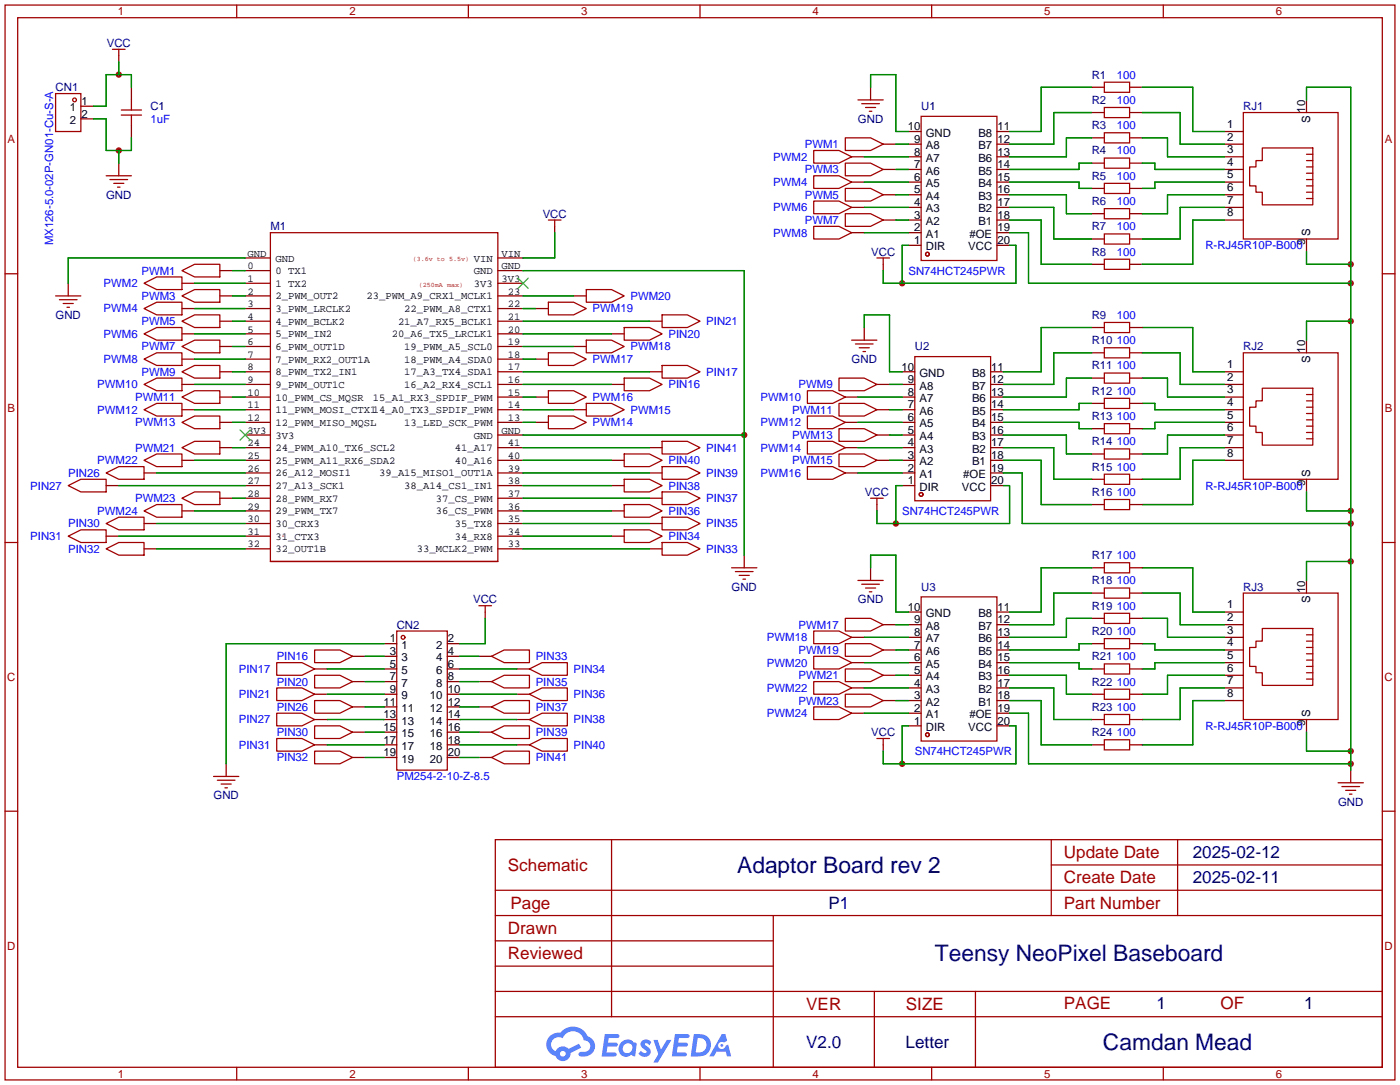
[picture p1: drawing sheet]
<svg xmlns="http://www.w3.org/2000/svg" width="281mm" height="218mm" viewBox="0 0 281 218" stroke-linecap="round" stroke-linejoin="round" font-family="sans-serif">
<g fill="none" stroke="#a10000" stroke-width=".25">
<path d="M1 1h279.4v215.9h-279.4zM3.6 3.6h274.3v210.8h-274.3zM47.6 1v2.6M94.1 1v2.6M140.7 1v2.6M187.3 1v2.6M233.8 1v2.6M1 55h2.6M277.9 55h2.5M1 109h2.6M277.9 109h2.5M1 162.9h2.6"/>
<path d="M99.6 168.7h178.3v45.7h-178.3zM99.6 178.8h178.3M122.9 168.7v35.5M211.3 168.7v15.2M211.3 173.7h66.6M236.7 168.7v15.2M277.9 162.9h2.5M99.6 189h55.8M99.6 183.9h178.3M99.6 199.1h178.3M99.6 194.1h55.8M155.4 183.9v30.5"/>
<path d="M175.8 199.1v15.3M196.1 199.1v15.3M47.6 214.4v2.5M94.1 214.4v2.5M99.6 204.2h178.3M140.7 214.4v2.5M187.3 214.4v2.5M233.8 214.4v2.5"/>
</g>
<g fill="#5487ff">
<path d="M129.1 209.1a1.3 1.3 0 0 1 1.8 .2l-.4 .7a.54 .54 0 0 0-.9-.3l.1 .2a1.34 1.34 0 0 1 1 1.8 1.47 1.47 0 0 1-2.4 0l.6-.6a.64 .64 0 0 0 .5 .4 .64 .64 0 0 0 .6-.2l-.2-.3a1.35 1.35 0 0 1-.9-1.8z"/>
<path d="M131.4 208.9h.8l.7 1.9 1.1-1.9h1l-2.8 4.5h-.8l.9-1.7z"/>
<path d="M121.6 207.7h1.6a1.31 1.31 0 0 1 1.3 .2 .4 .4 0 0 1-.4 .6h-1.7l-.2 .9h1.7a.4 .4 0 0 1 .3 .5 .4 .4 0 0 1-.4 .3h-1.7l-.2 1.2h.8a1.23 1.23 0 0 1 1.2 .2 .39 .39 0 0 1-.3 .6h-2.7z"/>
<path d="M135.7 207.7h1.6a1.32 1.32 0 0 1 1.3 .2 .39 .39 0 0 1-.4 .6h-1.7l-.2 .9h1.7a.4 .4 0 0 1 .3 .5 .4 .4 0 0 1-.4 .3h-1.7l-.2 1.2h.9a1.23 1.23 0 0 1 1.1 .2 .39 .39 0 0 1-.3 .6h-2.6z"/>
<path d="M145.1 207.7h.7l.4 1.4-.7 .3a.75 .75 0 0 0-1.1 .3 .75 .75 0 0 0 .5 1 .75 .75 0 0 0 .9-.6l.6-.3 .6 2.4h-.9l-.2-1h-1.9l-.5 1h-.9z"/>
<path d="M139.5 207.7l-.7 4.5h1.5a2.27 2.27 0 0 0 2.6-2.3 2.27 2.27 0 0 0-2.7-2.2zM140.3 208.5a1.5 1.5 0 0 1 1.7 1.5 1.5 1.5 0 0 1-1.9 1.4h-.3z"/>
<path d="M124.9 209.3a1.6 1.6 0 0 0-.3 2.3 1.6 1.6 0 0 0 2.3 .2l.8 .4 .3-2.5-.2-.3h-.4a1.58 1.58 0 0 0-2.5-.1zM125.5 209.9a.99 .99 0 0 1 1.6 .3 .99 .99 0 0 1-.9 1.3 .94 .94 0 0 1-1-.5 .94 .94 0 0 1 .3-1.1z"/>
<path d="M110.5 208.1a2.37 2.37 0 0 0 1.2 4 1.54 1.54 0 0 0 1.7 1 1.54 1.54 0 0 0 1.3-1.6l2.1-1.1-.4-.8-2.1 1.1a1.57 1.57 0 0 0-2.6 .5 1.5 1.5 0 0 1-.7-2.1 1.5 1.5 0 0 1 2.1-.6 2.23 2.23 0 0 1 2.3-1.4 2.23 2.23 0 0 1 2 1.9 1.16 1.16 0 0 1 1.3 1 1.16 1.16 0 0 1-1.1 1.3h-.7a.47 .47 0 0 0-.6 .4 .47 .47 0 0 0 .4 .5 2.17 2.17 0 0 0 2.6-1 2.17 2.17 0 0 0-.4-2.6l-.8-.5a3.2 3.2 0 0 0-5.4-.7l-1.2 .1zM112.6 211.7a.58 .58 0 0 1 1.1 0 .58 .58 0 0 1-1.1 0z"/>
<circle cx="145.1" cy="210" r=".28"/>
</g>
<g fill="none" stroke="#a10000" stroke-width=".25">
<path d="M11.2 18.8h5.1v7.6h-5.1zM185.2 23.4h15.2v28.9h-15.2zM249.9 22.6h19.1v25.4h-19.1zM253.7 29.7h10.2v11.4h-10.2v-2.5h-1.2v-1.3h-1.3v-3.8h1.3v-1.2h1.2zM262.6 31h1.3M262.6 32.3h1.3M262.6 33.5h1.3M262.6 34.8h1.3M262.6 36.1h1.3M262.6 37.3h1.3M262.6 38.6h1.3M262.6 39.9h1.3"/>
<path d="M54.4 46.7h45.7v66.1h-45.7zM183.9 71.6h15.2v29h-15.2zM249.9 70.9h19.1v25.4h-19.1zM253.7 78h10.2v11.4h-10.2v-2.5h-1.2v-1.3h-1.3v-3.8h1.3v-1.3h1.2zM262.6 79.2h1.3M262.6 80.5h1.3M262.6 81.8h1.3M262.6 83.1h1.3M262.6 84.3h1.3M262.6 85.6h1.3M262.6 86.9h1.3M262.6 88.1h1.3"/>
<path d="M54.4 112.8h45.7M56.9 107.7h.1"/>
<circle cx="15" cy="20.1" r=".38"/>
<circle cx="186.4" cy="51.1" r=".38"/>
<circle cx="185.2" cy="99.3" r=".38"/>
</g>
<g fill="none" stroke="#870000" stroke-width=".25">
<path d="M16.3 21.3h2.5M16.3 23.9h2.5M182.6 26.4h2.6M182.6 29h2.6M182.6 31.5h2.6M182.6 34h2.6M182.6 36.6h2.6M182.6 39.1h2.6M200.4 26.4h2.5M200.4 29h2.5M200.4 31.5h2.5M200.4 34h2.5"/>
<path d="M200.4 36.6h2.5M200.4 39.1h2.5M246.1 26.4h3.8M246.1 29h3.8M246.1 31.5h3.8M246.1 34h3.8M246.1 36.6h3.8M246.1 39.1h3.8M262.6 20.1v2.5M49.3 59.4h5.1M49.3 56.9h5.1M49.3 54.4h5.1"/>
<path d="M49.3 51.8h5.1M100.1 59.4h5.1M100.1 56.9h5.1M100.1 54.4h5.1M100.1 51.8h5.1M182.6 41.7h2.6M182.6 44.2h2.6M182.6 49.3h2.6M182.6 46.7h2.6M200.4 41.7h2.5M200.4 44.2h2.5M200.4 49.3h2.5"/>
<path d="M200.4 46.7h2.5M246.1 41.7h3.8M246.1 44.2h3.8M262.6 48v2.5M49.3 72.1h5.1M49.3 69.6h5.1M49.3 67.1h5.1M49.3 64.5h5.1M49.3 62h5.1M49.3 74.7h5.1M49.3 77.2h5.1M49.3 79.8h5.1"/>
<path d="M100.1 72.1h5.1M100.1 69.6h5.1M100.1 67.1h5.1M100.1 64.5h5.1M100.1 62h5.1M100.1 74.7h5.1M100.1 77.2h5.1M100.1 79.8h5.1M181.4 74.7h2.5M181.4 77.2h2.5M181.4 79.8h2.5M199.1 74.7h2.6"/>
<path d="M199.1 77.2h2.6M199.1 79.8h2.6M246.1 74.7h3.8M246.1 77.2h3.8M246.1 79.8h3.8M262.6 68.3v2.6M49.3 87.4h5.1M49.3 82.3h5.1M49.3 84.8h5.1M49.3 89.9h5.1M49.3 92.5h5.1M49.3 95h5.1"/>
<path d="M49.3 97.5h5.1M100.1 87.4h5.1M100.1 82.3h5.1M100.1 84.8h5.1M100.1 89.9h5.1M100.1 92.5h5.1M100.1 95h5.1M100.1 97.5h5.1M181.4 87.4h2.5M181.4 82.3h2.5M181.4 84.8h2.5M181.4 89.9h2.5"/>
<path d="M181.4 92.5h2.5M181.4 95h2.5M181.4 97.5h2.5M199.1 87.4h2.6M199.1 82.3h2.6M199.1 84.8h2.6M199.1 89.9h2.6M199.1 92.5h2.6M199.1 95h2.6M199.1 97.5h2.6M246.1 87.4h3.8M246.1 82.3h3.8"/>
<path d="M246.1 84.8h3.8M246.1 89.9h3.8M246.1 92.5h3.8M262.6 96.3v2.5M49.3 100.1h5.1M49.3 102.6h5.1M49.3 105.2h5.1M49.3 107.7h5.1M49.3 110.2h5.1M100.1 100.1h5.1M100.1 102.6h5.1M100.1 105.2h5.1"/>
<path d="M100.1 107.7h5.1M100.1 110.2h5.1"/>
</g>
<path d="M104.1 55.9l2.1 2M106.2 55.9l-2.1 2M48.3 86.4l2 2M50.3 86.4l-2 2" fill="none" stroke="#3c3" stroke-width=".25"/>
<path d="M229.6 75.9h5.1v3.9h11.4M229.6 70.9h7.6v6.3h8.9M229.6 65.8h10.2v8.9h6.3M229.6 81h2.6v1.3h13.9M246.1 84.8h-13.9v1.3h-2.6M246.1 87.4h-11.4v3.8h-5.1" fill="none" stroke="#008700" stroke-width=".25"/>
<g fill="#c00">
<circle cx="149.6" cy="87.4" r=".63"/>
<circle cx="23.9" cy="15" r=".63"/>
<circle cx="23.9" cy="30.2" r=".63"/>
<circle cx="271.5" cy="53.1" r=".63"/>
<circle cx="271.5" cy="56.9" r=".63"/>
<circle cx="271.5" cy="64.5" r=".63"/>
<circle cx="271.5" cy="102.6" r=".63"/>
<circle cx="271.5" cy="105.2" r=".63"/>
<circle cx="271.5" cy="112.8" r=".63"/>
<circle cx="271.5" cy="150.9" r=".63"/>
<circle cx="271.5" cy="153.4" r=".63"/>
<circle cx="181.4" cy="56.9" r=".63"/>
<circle cx="180.1" cy="105.2" r=".63"/>
<circle cx="181.4" cy="153.4" r=".63"/>
</g>
<g fill="none" stroke="#008700" stroke-width=".25">
<path d="M23.9 12.4v2.6M26.4 17.5v-2.5h-5.1v6.3h-2.5M175 17.5v-2.5h5.1v11.4h2.5M219.5 17.5h-10.2v8.9h-6.4M229.6 17.5h10.2v8.9h6.3M18.8 23.9h2.5v6.3h5.1v-2.5M23.9 30.2v2.6M173.7 36.6h8.9M173.7 31.5h8.9M180.1 39.1h2.5M180.1 29h2.5M180.1 34h2.5"/>
<path d="M202.9 39.1h11.5v3.8h5.1M202.9 36.6h14v1.2h2.6M219.5 22.6h-7.7v6.4h-8.9M219.5 27.7h-5.1v3.8h-11.5M219.5 32.8h-2.6v1.2h-14M229.6 22.6h7.6v6.4h8.9M229.6 32.8h2.6v1.2h13.9M229.6 27.7h5.1v3.8h11.4M246.1 36.6h-13.9v1.2h-2.6M246.1 39.1h-11.4v3.8h-5.1M262.6 20.1v-2.6h8.9v137.2M39.1 56.9h10.2"/>
<path d="M46.7 54.4h2.6M46.7 59.4h2.6M49.3 51.8h-35.6v5.1M105.2 54.4h44.4v57.1M105.2 59.4h10.1M111.5 46.7v5.1h-6.3M173.7 46.7h8.9M173.7 41.7h8.9M180.1 44.2h2.5M182.6 49.3h-1.2v7.6M202.9 49.3h1.3v7.6h-26.7v-2.5M202.9 46.7h3.9v10.2h64.7"/>
<path d="M202.9 44.2h6.4v8.9h10.2M202.9 41.7h8.9v6.3h7.7M246.1 44.2h-6.3v8.9h-10.2M246.1 41.7h-8.9v6.3h-7.6M262.6 50.5v2.6h8.9M39.1 62h10.2M39.1 67.1h10.2M39.1 72.1h10.2M39.1 77.2h10.2M46.7 74.7h2.6M46.7 64.5h2.6M46.7 69.6h2.6"/>
<path d="M46.7 79.8h2.6M105.2 74.7h25.4M105.2 62h2.5M105.2 64.5h25.4M105.2 67.1h17.7M105.2 69.6h10.1M105.2 72.1h2.5M105.2 77.2h17.7M105.2 79.8h2.5M172.5 79.8h8.9M173.7 65.8v-2.6h5.1v11.5h2.6M178.8 77.2h2.6"/>
<path d="M219.5 65.8h-10.2v8.9h-7.6M219.5 70.9h-7.7v6.3h-10.1M219.5 75.9h-5.1v3.9h-12.7M229.6 65.8h10.2v8.9h6.3M271.5 64.5h-8.9v3.8M23.9 97.5h25.4M31.5 95h17.8M39.1 92.5h10.2M39.1 82.3h10.2M46.7 89.9h2.6M46.7 84.8h2.6M105.2 92.5h17.7"/>
<path d="M105.2 89.9h25.4M105.2 82.3h10.1M105.2 84.8h2.5M105.2 87.4h44.4M105.2 95h25.4M105.2 97.5h17.7M172.5 89.9h8.9M172.5 84.8h8.9M172.5 95h8.9M178.8 92.5h2.6M178.8 82.3h2.6M178.8 87.4h2.6"/>
<path d="M181.4 97.5h-1.3v7.7M201.7 92.5h7.6v8.8h10.2M201.7 89.9h10.1v6.4h7.7M201.7 84.8h15.2v1.3h2.6M201.7 87.4h12.7v3.8h5.1M201.7 95h3.8v10.2h66M201.7 97.5h1.2v7.7h-26.6v-2.6M219.5 81h-2.6v1.3h-15.2M246.1 92.5h-6.3v8.8h-10.2M246.1 89.9h-8.9v6.4h-7.6M262.6 98.8v3.8h8.9M23.9 107.7h25.4"/>
<path d="M31.5 105.2h17.8M31.5 110.2h17.8M39.1 102.6h10.2M46.7 100.1h2.6M105.2 100.1h25.4M105.2 102.6h17.7M105.2 105.2h25.4M105.2 107.7h17.7M105.2 110.2h25.4M175 114v-2.5h5.1v11.4h2.5M219.5 119.1h-7.7v6.4h-8.9M219.5 114h-10.2v8.9h-6.4"/>
<path d="M229.6 114h10.2v8.9h6.3M229.6 119.1h7.6v6.4h8.9M271.5 112.8h-8.9v3.8M65.8 134.4h11.4M65.8 139.4h11.4M73.4 131.8h3.8M73.4 136.9h3.8M77.2 129.3h-31.7v24.1M92.5 134.4h11.4M92.5 139.4h11.4M92.5 131.8h3.8M92.5 136.9h3.8"/>
<path d="M97.5 124.2v5.1h-5M173.7 133.1h8.9M173.7 128h8.9M173.7 138.2h8.9M180.1 130.6h2.5M180.1 135.6h2.5M180.1 125.5h2.5M202.9 133.1h14v1.3h2.6M202.9 135.6h11.5v3.8h5.1M202.9 138.2h8.9v6.3h7.7M219.5 129.3h-2.6v1.3h-14M219.5 124.2h-5.1v3.8h-11.5"/>
<path d="M229.6 129.3h2.6v1.3h13.9M229.6 124.2h5.1v3.8h11.4M246.1 138.2h-8.9v6.3h-7.6M246.1 133.1h-13.9v1.3h-2.6M246.1 135.6h-11.4v3.8h-5.1M65.8 149.6h11.4M65.8 144.5h11.4M73.4 142h3.8M73.4 147.1h3.8M73.4 152.1h3.8M92.5 149.6h11.4M92.5 144.5h11.4"/>
<path d="M92.5 142h3.8M92.5 147.1h3.8M92.5 152.1h3.8M173.7 143.3h8.9M180.1 140.7h2.5M182.6 145.8h-1.2v7.6M202.9 140.7h6.4v8.9h10.2M202.9 143.3h3.9v10.1h64.7M202.9 145.8h1.3v7.6h-26.7v-2.5M246.1 140.7h-6.3v8.9h-10.2M262.6 147.1v3.8h8.9"/>
</g>
<g fill="none" stroke="#a10000" stroke-width=".25">
<path d="M22.6 9.9h2.5M23.9 9.9v1.3M222 16.5h5.1v2h-5.1zM21.3 35.3h5.1M22.1 36.1h3.6M22.9 36.8h2M23.6 37.6h.5M24.4 22.1h4M24.4 23.1h4M26.4 20.1v2M26.4 23.1v2M163.6 30.2h5.1l2.5 1.3-2.5 1.3h-5.1z"/>
<path d="M163.6 35.3h5.1l2.5 1.3-2.5 1.2h-5.1zM169.9 27.7h5.1l2.5 1.3-2.5 1.2h-5.1zM169.9 32.8h5.1l2.5 1.2-2.5 1.3h-5.1zM169.9 37.8h5.1l2.5 1.3-2.5 1.3h-5.1zM172.5 20.1h5M173.2 20.8h3.6M174 21.6h2M174.8 22.4h.5M222 21.6h5.1v2h-5.1zM222 26.7h5.1v2h-5.1zM222 31.8h5.1v2h-5.1zM222 36.8h5.1v2.1h-5.1z"/>
<path d="M11.2 59.4h5.1M29 56.9l2.5-1.3h5.1v2.6h-5.1zM36.6 54.4l2.5-1.3h5.1v2.5h-5.1zM36.6 59.4l2.5-1.2h5.1v2.5h-5.1zM110.2 44.2h2.6M111.5 44.2v1.3M117.9 58.2h5l2.6 1.2-2.6 1.3h-5zM163.6 40.4h5.1l2.5 1.3-2.5 1.2h-5.1zM163.6 45.5h5.1l2.5 1.2-2.5 1.3h-5.1zM169.9 42.9h5.1l2.5 1.3-2.5 1.3h-5.1zM176.3 51.8h2.5M177.5 51.8v1.3"/>
<path d="M222 41.9h5.1v2h-5.1zM222 47h5.1v2h-5.1zM222 52.1h5.1v2h-5.1zM11.9 60.2h3.6M12.7 61h2M13.5 61.7h.5M29 62l2.5-1.3h5.1v2.5h-5.1zM29 67.1l2.5-1.3h5.1v2.5h-5.1zM29 72.1l2.5-1.2h5.1v2.5h-5.1zM29 77.2l2.5-1.3h5.1v2.6h-5.1zM36.6 64.5l2.5-1.3h5.1v2.6h-5.1zM36.6 69.6l2.5-1.3h5.1v2.6h-5.1z"/>
<path d="M36.6 74.7l2.5-1.3h5.1v2.5h-5.1zM36.6 79.8l2.5-1.3h5.1v2.5h-5.1zM110.2 78.5h5.1l2.6 1.3-2.6 1.2h-5.1zM110.2 70.9h5.1l2.6 1.2-2.6 1.3h-5.1zM110.2 60.7h5.1l2.6 1.3-2.6 1.2h-5.1zM117.9 68.3h5l2.6 1.3-2.6 1.3h-5zM125.5 75.9h5.1l2.5 1.3-2.5 1.3h-5.1zM125.5 65.8h5.1l2.5 1.3-2.5 1.2h-5.1zM133.1 73.4h5.1l2.5 1.3-2.5 1.2h-5.1zM133.1 63.2h5.1l2.5 1.3-2.5 1.3h-5.1zM162.3 78.5h5.1l2.5 1.3-2.5 1.2h-5.1zM168.7 75.9h5l2.6 1.3-2.6 1.3h-5z"/>
<path d="M171.2 68.3h5.1M172 69.1h3.5M172.7 69.8h2.1M173.5 70.6h.5M222 64.8h5.1v2h-5.1zM222 69.8h5.1v2.1h-5.1zM222 74.9h5.1v2.1h-5.1zM13.7 97.5l2.6-1.2h5v2.5h-5zM21.3 95l2.6-1.3h5.1v2.6h-5.1zM29 82.3l2.5-1.3h5.1v2.6h-5.1zM29 92.5l2.5-1.3h5.1v2.5h-5.1zM36.6 84.8l2.5-1.2h5.1v2.5h-5.1z"/>
<path d="M36.6 89.9l2.5-1.3h5.1v2.6h-5.1zM110.2 83.6h5.1l2.6 1.2-2.6 1.3h-5.1zM117.9 81h5l2.6 1.3-2.6 1.3h-5zM125.5 91.2h5.1l2.5 1.3-2.5 1.2h-5.1zM125.5 96.3h5.1l2.5 1.2-2.5 1.3h-5.1zM133.1 88.6h5.1l2.5 1.3-2.5 1.3h-5.1zM133.1 93.7h5.1l2.5 1.3-2.5 1.3h-5.1zM133.1 98.8h5.1l2.5 1.3-2.5 1.2h-5.1zM162.3 83.6h5.1l2.5 1.2-2.5 1.3h-5.1zM162.3 88.6h5.1l2.5 1.3-2.5 1.3h-5.1zM162.3 93.7h5.1l2.5 1.3-2.5 1.3h-5.1zM168.7 81h5l2.6 1.3-2.6 1.3h-5z"/>
<path d="M168.7 86.1h5l2.6 1.3-2.6 1.2h-5zM168.7 91.2h5l2.6 1.3-2.6 1.2h-5zM222 80h5.1v2h-5.1zM222 85.1h5.1v2h-5.1zM222 90.2h5.1v2h-5.1zM222 95.2h5.1v2.1h-5.1zM13.7 107.7l2.6-1.3h5v2.6h-5zM21.3 105.2l2.6-1.3h5.1v2.5h-5.1zM21.3 110.2l2.6-1.2h5.1v2.5h-5.1zM29 102.6l2.5-1.3h5.1v2.6h-5.1zM36.6 100.1l2.5-1.3h5.1v2.5h-5.1zM125.5 101.3h5.1l2.5 1.3-2.5 1.3h-5.1z"/>
<path d="M125.5 106.4h5.1l2.5 1.3-2.5 1.3h-5.1zM133.1 103.9h5.1l2.5 1.3-2.5 1.2h-5.1zM133.1 109h5.1l2.5 1.2-2.5 1.3h-5.1zM147.1 114h5M147.8 114.8h3.6M148.6 115.6h2M149.4 116.3h.5M172.5 116.6h5M173.2 117.3h3.6M174 118.1h2M174.8 118.9h.5M175 100.1h2.5"/>
<path d="M176.3 100.1v1.2M185.2 119.9h15.2v28.9h-15.2zM222 100.3h5.1v2.1h-5.1zM222 113h5.1v2.1h-5.1zM222 118.1h5.1v2h-5.1zM249.9 119.1h19.1v25.4h-19.1zM55.6 133.1h5.1l2.5 1.3-2.5 1.2h-5.1zM55.6 138.2h5.1l2.5 1.2-2.5 1.3h-5.1zM63.2 130.6h5.1l2.6 1.2-2.6 1.3h-5.1zM63.2 135.6h5.1l2.6 1.3-2.6 1.3h-5.1zM79.8 126.7h10.1v28h-10.1zM96.3 121.7h2.5"/>
<path d="M97.5 121.7v1.2M98.8 136.9l2.5-1.3h5.1v2.6h-5.1zM98.8 131.8l2.5-1.2h5.1v2.5h-5.1zM106.4 139.4l2.6-1.2h5v2.5h-5zM106.4 134.4l2.6-1.3h5v2.5h-5zM163.6 126.7h5.1l2.5 1.3-2.5 1.3h-5.1zM163.6 131.8h5.1l2.5 1.3-2.5 1.3h-5.1zM163.6 136.9h5.1l2.5 1.3-2.5 1.2h-5.1zM169.9 124.2h5.1l2.5 1.3-2.5 1.2h-5.1zM169.9 129.3h5.1l2.5 1.3-2.5 1.2h-5.1zM169.9 134.4h5.1l2.5 1.2-2.5 1.3h-5.1zM169.9 139.4h5.1l2.5 1.3-2.5 1.3h-5.1z"/>
<path d="M222 123.2h5.1v2h-5.1zM222 128.3h5.1v2h-5.1zM222 133.4h5.1v2h-5.1zM222 138.4h5.1v2.1h-5.1zM253.7 126.2h10.2v11.5h-10.2v-2.6h-1.2v-1.2h-1.3v-3.9h1.3v-1.2h1.2zM262.6 127.5h1.3M262.6 128.8h1.3M262.6 130h1.3M262.6 131.3h1.3M262.6 132.6h1.3M262.6 133.9h1.3M262.6 135.1h1.3"/>
<path d="M262.6 136.4h1.3M42.9 156h5.1M43.7 156.7h3.5M44.4 157.5h2.1M45.2 158.2h.5M55.6 143.3h5.1l2.5 1.2-2.5 1.3h-5.1zM55.6 148.3h5.1l2.5 1.3-2.5 1.3h-5.1zM63.2 140.7h5.1l2.6 1.3-2.6 1.3h-5.1zM63.2 145.8h5.1l2.6 1.3-2.6 1.2h-5.1zM63.2 150.9h5.1l2.6 1.2-2.6 1.3h-5.1zM98.8 152.1l2.5-1.2h5.1v2.5h-5.1zM98.8 147.1l2.5-1.3h5.1v2.5h-5.1z"/>
<path d="M98.8 142l2.5-1.3h5.1v2.6h-5.1zM106.4 149.6l2.6-1.3h5v2.6h-5zM106.4 144.5l2.6-1.2h5v2.5h-5zM163.6 142h5.1l2.5 1.3-2.5 1.2h-5.1zM176.3 148.3h2.5M177.5 148.3v1.3M222 143.5h5.1v2h-5.1zM222 148.6h5.1v2h-5.1zM269 157.2h5.1M269.7 158h3.6M270.5 158.8h2M271.3 159.5h.5"/>
<circle cx="81" cy="128" r=".38"/>
<circle cx="186.4" cy="147.6" r=".38"/>
</g>
<g fill="none" stroke="#870000" stroke-width=".25">
<path d="M23.9 11.2v1.2M26.4 17.5v2.6M175 17.5v2.6M219.5 17.5h2.5M227.1 17.5h2.5M23.9 32.8v2.5M26.4 25.1v2.6M171.2 31.5h2.5M171.2 36.6h2.5M177.5 29h2.6M177.5 34h2.6M177.5 39.1h2.6"/>
<path d="M219.5 22.6h2.5M219.5 27.7h2.5M219.5 32.8h2.5M219.5 37.8h2.5M227.1 22.6h2.5M227.1 27.7h2.5M227.1 32.8h2.5M227.1 37.8h2.5M13.7 56.9v2.5M36.6 56.9h2.5M44.2 54.4h2.5M44.2 59.4h2.5"/>
<path d="M111.5 45.5v1.2M115.3 59.4h2.6M171.2 41.7h2.5M171.2 46.7h2.5M177.5 44.2h2.6M177.5 53.1v1.3M219.5 42.9h2.5M219.5 48h2.5M219.5 53.1h2.5M227.1 42.9h2.5M227.1 48h2.5M227.1 53.1h2.5"/>
<path d="M36.6 77.2h2.5M36.6 62h2.5M36.6 67.1h2.5M36.6 72.1h2.5M44.2 79.8h2.5M44.2 64.5h2.5M44.2 69.6h2.5M44.2 74.7h2.5M107.7 79.8h2.5M107.7 62h2.5M107.7 72.1h2.5M115.3 69.6h2.6"/>
<path d="M122.9 77.2h2.6M122.9 67.1h2.6M130.6 64.5h2.5M130.6 74.7h2.5M169.9 79.8h2.6M173.7 65.8v2.5M176.3 77.2h2.5M219.5 65.8h2.5M219.5 70.9h2.5M219.5 75.9h2.5M227.1 65.8h2.5M227.1 70.9h2.5"/>
<path d="M227.1 75.9h2.5M21.3 97.5h2.6M29 95h2.5M36.6 82.3h2.5M36.6 92.5h2.5M44.2 84.8h2.5M44.2 89.9h2.5M107.7 84.8h2.5M115.3 82.3h2.6M122.9 92.5h2.6M122.9 97.5h2.6M130.6 89.9h2.5"/>
<path d="M130.6 95h2.5M169.9 84.8h2.6M169.9 89.9h2.6M169.9 95h2.6M176.3 82.3h2.5M176.3 87.4h2.5M176.3 92.5h2.5M219.5 81h2.5M219.5 86.1h2.5M219.5 91.2h2.5M219.5 96.3h2.5M227.1 81h2.5"/>
<path d="M227.1 86.1h2.5M227.1 91.2h2.5M227.1 96.3h2.5M21.3 107.7h2.6M29 105.2h2.5M29 110.2h2.5M36.6 102.6h2.5M44.2 100.1h2.5M122.9 102.6h2.6M122.9 107.7h2.6M130.6 100.1h2.5M130.6 105.2h2.5"/>
<path d="M130.6 110.2h2.5M149.6 111.5v2.5M175 114v2.6M176.3 101.3v1.3M219.5 101.3h2.5M219.5 114h2.5M219.5 119.1h2.5M227.1 101.3h2.5M227.1 114h2.5M227.1 119.1h2.5M262.6 116.6v2.5M63.2 134.4h2.6"/>
<path d="M63.2 139.4h2.6M70.9 131.8h2.5M70.9 136.9h2.5M77.2 129.3h2.6M77.2 134.4h2.6M77.2 139.4h2.6M77.2 131.8h2.6M77.2 136.9h2.6M89.9 129.3h2.6M89.9 134.4h2.6M89.9 139.4h2.6M89.9 131.8h2.6"/>
<path d="M89.9 136.9h2.6M96.3 131.8h2.5M96.3 136.9h2.5M97.5 122.9v1.3M103.9 134.4h2.5M103.9 139.4h2.5M171.2 128h2.5M171.2 133.1h2.5M171.2 138.2h2.5M177.5 125.5h2.6M177.5 130.6h2.6M177.5 135.6h2.6"/>
<path d="M182.6 122.9h2.6M182.6 125.5h2.6M182.6 128h2.6M182.6 130.6h2.6M182.6 133.1h2.6M182.6 135.6h2.6M182.6 138.2h2.6M200.4 122.9h2.5M200.4 125.5h2.5M200.4 128h2.5M200.4 130.6h2.5M200.4 133.1h2.5"/>
<path d="M200.4 135.6h2.5M200.4 138.2h2.5M219.5 124.2h2.5M219.5 129.3h2.5M219.5 134.4h2.5M219.5 139.4h2.5M227.1 124.2h2.5M227.1 129.3h2.5M227.1 134.4h2.5M227.1 139.4h2.5M246.1 122.9h3.8M246.1 125.5h3.8"/>
<path d="M246.1 128h3.8M246.1 130.6h3.8M246.1 133.1h3.8M246.1 135.6h3.8M246.1 138.2h3.8M45.5 153.4v2.6M63.2 144.5h2.6M63.2 149.6h2.6M70.9 152.1h2.5M70.9 147.1h2.5M70.9 142h2.5M77.2 144.5h2.6"/>
<path d="M77.2 149.6h2.6M77.2 152.1h2.6M77.2 147.1h2.6M77.2 142h2.6M89.9 144.5h2.6M89.9 149.6h2.6M89.9 152.1h2.6M89.9 147.1h2.6M89.9 142h2.6M96.3 152.1h2.5M96.3 147.1h2.5M96.3 142h2.5"/>
<path d="M103.9 144.5h2.5M103.9 149.6h2.5M171.2 143.3h2.5M177.5 140.7h2.6M177.5 149.6v1.3M182.6 140.7h2.6M182.6 145.8h2.6M182.6 143.3h2.6M200.4 140.7h2.5M200.4 145.8h2.5M200.4 143.3h2.5M219.5 144.5h2.5"/>
<path d="M219.5 149.6h2.5M227.1 144.5h2.5M227.1 149.6h2.5M246.1 140.7h3.8M262.6 144.5v2.6M271.5 154.7v2.5"/>
</g>
<g font-size="4.6" fill="#000080">
<text x="148.2" y="175.3">Adaptor Board rev 2</text>
<text x="187.9" y="193.1">Teensy NeoPixel Baseboard</text>
<text x="221.7" y="210.9">Camdan Mead</text>
</g>
<g font-size="3.4" fill="#a00000">
<text x="213.9" y="172.4">Update Date</text>
<text x="102.1" y="174.9">Schematic</text>
<text x="213.9" y="177.5">Create Date</text>
<text x="102.6" y="182.5">Page</text>
<text x="213.9" y="182.5">Part Number</text>
<text x="102.1" y="187.6">Drawn</text>
<text x="102.1" y="192.7">Reviewed</text>
<text x="162.1" y="202.9">VER</text>
<text x="182.1" y="202.9">SIZE</text>
<text x="213.9" y="202.6">PAGE</text>
<text x="245.4" y="202.6">OF</text>
</g>
<g font-size="3.4" fill="#000080">
<text x="239.8" y="172.4">2025-02-12</text>
<text x="239.8" y="177.5">2025-02-11</text>
<text x="166.6" y="182.5">P1</text>
<text x="232.5" y="202.6">1</text>
<text x="262.2" y="202.6">1</text>
<text x="162.1" y="210.5">V2.0</text>
<text x="182.1" y="210.5">Letter</text>
</g>
<g font-size="2.3" fill="#a00000">
<text x="23.7" y="3.1">1</text>
<text x="70.2" y="3.1">2</text>
<text x="116.8" y="3.1">3</text>
<text x="163.4" y="3.1">4</text>
<text x="209.9" y="3.1">5</text>
<text x="256.5" y="3.1">6</text>
<text x="1.5" y="28.8">A</text>
<text x="278.4" y="28.8">A</text>
<text x="1.5" y="82.8">B</text>
<text x="278.4" y="82.8">B</text>
<text x="1.5" y="136.7">C</text>
<text x="278.3" y="136.7">C</text>
<text x="1.5" y="190.7">D</text>
<text x="278.3" y="190.7">D</text>
<text x="23.7" y="216.4">1</text>
<text x="70.2" y="216.4">2</text>
<text x="116.8" y="216.4">3</text>
<text x="163.4" y="216.4">4</text>
<text x="209.9" y="216.4">5</text>
<text x="256.5" y="216.4">6</text>
</g>
<g font-size="2.3" fill="#000080">
<text x="21.5" y="9.4">VCC</text>
<text x="219.5" y="15.8">R1</text>
<text x="11.2" y="18.3">CN1</text>
<text x="30.2" y="22.1">C1</text>
<text x="185.2" y="22.1">U1</text>
<text x="219.5" y="20.9">R2</text>
<text x="249.9" y="22.1">RJ1</text>
<text x="172.5" y="24.7">GND</text>
<text x="219.5" y="25.9">R3</text>
<text x="219.5" y="31">R4</text>
<text x="21.3" y="39.9">GND</text>
<text x="219.5" y="36.1">R5</text>
<text x="219.5" y="41.2">R6</text>
<text x="54.4" y="46.3">M1</text>
<text x="109.1" y="43.7">VCC</text>
<text x="219.5" y="46.3">R7</text>
<text x="175.1" y="51.3">VCC</text>
<text x="219.5" y="51.3">R8</text>
<text x="11.2" y="64">GND</text>
<text x="219.5" y="64">R9</text>
<text x="183.9" y="70.4">U2</text>
<text x="219.5" y="69.1">R10</text>
<text x="249.9" y="70.4">RJ2</text>
<text x="171.2" y="72.9">GND</text>
<text x="219.5" y="74.2">R11</text>
<text x="219.5" y="79.3">R12</text>
<text x="219.5" y="84.4">R13</text>
<text x="219.5" y="89.4">R14</text>
<text x="219.5" y="94.5">R15</text>
<text x="173.9" y="99.6">VCC</text>
<text x="219.5" y="99.6">R16</text>
<text x="219.5" y="112.3">R17</text>
<text x="147.1" y="118.6">GND</text>
<text x="185.2" y="118.6">U3</text>
<text x="219.5" y="117.4">R18</text>
<text x="249.9" y="118.6">RJ3</text>
<text x="95.1" y="121.2">VCC</text>
<text x="172.5" y="121.2">GND</text>
<text x="219.5" y="122.5">R19</text>
<text x="79.8" y="126.3">CN2</text>
<text x="219.5" y="127.5">R20</text>
<text x="219.5" y="132.6">R21</text>
<text x="219.5" y="137.7">R22</text>
<text x="219.5" y="142.8">R23</text>
<text x="175.1" y="147.9">VCC</text>
<text x="219.5" y="147.9">R24</text>
<text x="42.9" y="160.6">GND</text>
<text x="269" y="161.8">GND</text>
</g>
<g font-size="2.3" fill="#00f">
<text x="224.5" y="15.8">100</text>
<text x="224.5" y="20.9">100</text>
<text x="30.2" y="24.7">1uF</text>
<text x="161.8" y="29.7">PWM1</text>
<text x="224.5" y="25.9">100</text>
<text x="155.4" y="32.3">PWM2</text>
<text x="161.8" y="34.8">PWM3</text>
<text x="224.5" y="31">100</text>
<text x="155.4" y="37.4">PWM4</text>
<text x="161.8" y="39.9">PWM5</text>
<text x="224.5" y="36.1">100</text>
<text x="224.5" y="41.2">100</text>
<text x="155.4" y="42.4">PWM6</text>
<text x="155.4" y="47.5">PWM8</text>
<text x="161.8" y="45">PWM7</text>
<text x="224.5" y="46.3">100</text>
<text x="10.7" y="49.3" transform="rotate(-90 10.7 49.3)">MX126-5.0-02P-GN01-Cu-S-A</text>
<text x="224.5" y="51.3">100</text>
<text x="242.3" y="50.1">R-RJ45R10P-B000</text>
<text x="20.8" y="57.7">PWM2</text>
<text x="28.4" y="55.1">PWM1</text>
<text x="182.6" y="55.1">SN74HCT245PWR</text>
<text x="20.8" y="62.8">PWM4</text>
<text x="28.4" y="60.2">PWM3</text>
<text x="28.4" y="65.3">PWM5</text>
<text x="119.1" y="62.8">PWM19</text>
<text x="126.7" y="60.2">PWM20</text>
<text x="142" y="65.3">PIN21</text>
<text x="224.5" y="64">100</text>
<text x="20.8" y="67.8">PWM6</text>
<text x="28.4" y="70.4">PWM7</text>
<text x="126.7" y="70.4">PWM18</text>
<text x="134.4" y="67.8">PIN20</text>
<text x="224.5" y="69.1">100</text>
<text x="20.8" y="72.9">PWM8</text>
<text x="28.4" y="75.5">PWM9</text>
<text x="119.1" y="72.9">PWM17</text>
<text x="142" y="75.5">PIN17</text>
<text x="224.5" y="74.2">100</text>
<text x="19.6" y="78">PWM10</text>
<text x="19.6" y="83.1">PWM12</text>
<text x="27.2" y="80.5">PWM11</text>
<text x="119.1" y="80.5">PWM16</text>
<text x="126.7" y="83.1">PWM15</text>
<text x="134.4" y="78">PIN16</text>
<text x="152.9" y="80.5">PWM10</text>
<text x="159.3" y="83.1">PWM11</text>
<text x="160.5" y="78">PWM9</text>
<text x="224.5" y="79.3">100</text>
<text x="27.2" y="85.6">PWM13</text>
<text x="119.1" y="85.6">PWM14</text>
<text x="152.9" y="85.6">PWM12</text>
<text x="159.3" y="88.2">PWM13</text>
<text x="224.5" y="84.4">100</text>
<text x="224.5" y="89.4">100</text>
<text x="13.7" y="95.8">PIN26</text>
<text x="19.6" y="93.2">PWM22</text>
<text x="27.2" y="90.7">PWM21</text>
<text x="134.4" y="93.2">PIN40</text>
<text x="142" y="90.7">PIN41</text>
<text x="142" y="95.8">PIN39</text>
<text x="152.9" y="90.7">PWM14</text>
<text x="152.9" y="95.8">PWM16</text>
<text x="159.3" y="93.2">PWM15</text>
<text x="224.5" y="94.5">100</text>
<text x="6.1" y="98.3">PIN27</text>
<text x="27.2" y="100.9">PWM23</text>
<text x="134.4" y="98.3">PIN38</text>
<text x="142" y="100.9">PIN37</text>
<text x="224.5" y="99.6">100</text>
<text x="242.3" y="98.3">R-RJ45R10P-B000</text>
<text x="13.7" y="105.9">PIN30</text>
<text x="19.6" y="103.4">PWM24</text>
<text x="134.4" y="103.4">PIN36</text>
<text x="142" y="105.9">PIN35</text>
<text x="181.4" y="103.4">SN74HCT245PWR</text>
<text x="6.1" y="108.5">PIN31</text>
<text x="13.7" y="111">PIN32</text>
<text x="134.4" y="108.5">PIN34</text>
<text x="142" y="111">PIN33</text>
<text x="224.5" y="112.3">100</text>
<text x="224.5" y="117.4">100</text>
<text x="224.5" y="122.5">100</text>
<text x="154.2" y="128.8">PWM18</text>
<text x="160.5" y="126.3">PWM17</text>
<text x="160.5" y="131.3">PWM19</text>
<text x="224.5" y="127.5">100</text>
<text x="48" y="135.2">PIN17</text>
<text x="55.6" y="132.6">PIN16</text>
<text x="55.6" y="137.7">PIN20</text>
<text x="107.7" y="137.7">PIN35</text>
<text x="107.7" y="132.6">PIN33</text>
<text x="115.3" y="135.2">PIN34</text>
<text x="154.2" y="133.9">PWM20</text>
<text x="160.5" y="136.4">PWM21</text>
<text x="224.5" y="132.6">100</text>
<text x="224.5" y="137.7">100</text>
<text x="48" y="140.2">PIN21</text>
<text x="55.6" y="142.8">PIN26</text>
<text x="107.7" y="142.8">PIN37</text>
<text x="115.3" y="140.2">PIN36</text>
<text x="154.2" y="139">PWM22</text>
<text x="160.5" y="141.5">PWM23</text>
<text x="224.5" y="142.8">100</text>
<text x="48" y="145.3">PIN27</text>
<text x="55.6" y="147.9">PIN30</text>
<text x="107.7" y="147.9">PIN39</text>
<text x="115.3" y="145.3">PIN38</text>
<text x="154.2" y="144">PWM24</text>
<text x="224.5" y="147.9">100</text>
<text x="242.3" y="146.6">R-RJ45R10P-B000</text>
<text x="48" y="150.4">PIN31</text>
<text x="55.6" y="152.9">PIN32</text>
<text x="107.7" y="152.9">PIN41</text>
<text x="115.3" y="150.4">PIN40</text>
<text x="183.9" y="151.7">SN74HCT245PWR</text>
<text x="79.8" y="156.7">PM254-2-10-Z-8.5</text>
</g>
<g font-size="2.3">
<text x="14" y="22.4">1</text>
<text x="16.4" y="21.1">1</text>
<text x="16.4" y="23.6">2</text>
<text x="262.4" y="22.6" transform="rotate(-90 262.4 22.6)">10</text>
<text x="14" y="24.9">2</text>
<text x="182.5" y="26.2">10</text>
<text x="183.8" y="28.7">9</text>
<text x="186.1" y="30">A8</text>
<text x="186.1" y="27.4">GND</text>
<text x="196.7" y="27.4">B8</text>
<text x="196.7" y="30">B7</text>
<text x="200.5" y="26.2">11</text>
<text x="200.5" y="28.7">12</text>
<text x="246.7" y="25.7">1</text>
<text x="246.7" y="28.2">2</text>
<text x="263.4" y="24.6" transform="rotate(-90 263.4 24.6)">S</text>
<text x="183.8" y="33.8">7</text>
<text x="183.8" y="31.2">8</text>
<text x="186.1" y="35.1">A6</text>
<text x="186.1" y="32.5">A7</text>
<text x="196.7" y="32.5">B6</text>
<text x="196.7" y="35.1">B5</text>
<text x="200.5" y="31.2">13</text>
<text x="200.5" y="33.8">14</text>
<text x="246.7" y="30.8">3</text>
<text x="246.7" y="33.3">4</text>
<text x="246.7" y="35.8">5</text>
<text x="183.8" y="41.4">4</text>
<text x="183.8" y="38.9">5</text>
<text x="183.8" y="36.3">6</text>
<text x="186.1" y="40.1">A4</text>
<text x="186.1" y="37.6">A5</text>
<text x="196.7" y="37.6">B4</text>
<text x="196.7" y="40.1">B3</text>
<text x="200.5" y="36.3">15</text>
<text x="200.5" y="38.9">16</text>
<text x="200.5" y="41.4">17</text>
<text x="246.7" y="38.4">6</text>
<text x="246.7" y="40.9">7</text>
<text x="183.8" y="46.5">2</text>
<text x="183.8" y="43.9">3</text>
<text x="186.1" y="47.8">A1</text>
<text x="186.1" y="45.2">A2</text>
<text x="186.1" y="42.7">A3</text>
<text x="194.9" y="47.8">#OE</text>
<text x="196.7" y="42.7">B2</text>
<text x="196.7" y="45.2">B1</text>
<text x="200.5" y="43.9">18</text>
<text x="200.5" y="46.5">19</text>
<text x="246.7" y="43.5">8</text>
<text x="263.4" y="47.5" transform="rotate(-90 263.4 47.5)">S</text>
<text x="183.8" y="49">1</text>
<text x="186.1" y="50.3">DIR</text>
<text x="194.6" y="50.3">VCC</text>
<text x="200.5" y="49">20</text>
<text x="262.4" y="49.3" transform="rotate(-90 262.4 49.3)">9</text>
<text x="262.4" y="70.9" transform="rotate(-90 262.4 70.9)">10</text>
<text x="181.2" y="74.4">10</text>
<text x="182.5" y="77">9</text>
<text x="184.8" y="75.7">GND</text>
<text x="195.4" y="75.7">B8</text>
<text x="199.3" y="74.4">11</text>
<text x="199.3" y="77">12</text>
<text x="246.7" y="73.9">1</text>
<text x="246.7" y="76.5">2</text>
<text x="263.4" y="72.9" transform="rotate(-90 263.4 72.9)">S</text>
<text x="182.5" y="82">7</text>
<text x="182.5" y="79.5">8</text>
<text x="184.8" y="83.3">A6</text>
<text x="184.8" y="80.8">A7</text>
<text x="184.8" y="78.2">A8</text>
<text x="195.4" y="78.2">B7</text>
<text x="195.4" y="80.8">B6</text>
<text x="195.4" y="83.3">B5</text>
<text x="199.3" y="79.5">13</text>
<text x="199.3" y="82">14</text>
<text x="246.7" y="79">3</text>
<text x="246.7" y="81.6">4</text>
<text x="182.5" y="89.7">4</text>
<text x="182.5" y="87.1">5</text>
<text x="182.5" y="84.6">6</text>
<text x="184.8" y="88.4">A4</text>
<text x="184.8" y="85.9">A5</text>
<text x="195.4" y="85.9">B4</text>
<text x="195.4" y="88.4">B3</text>
<text x="199.3" y="84.6">15</text>
<text x="199.3" y="87.1">16</text>
<text x="199.3" y="89.7">17</text>
<text x="246.7" y="84.1">5</text>
<text x="246.7" y="86.6">6</text>
<text x="246.7" y="89.2">7</text>
<text x="182.5" y="94.7">2</text>
<text x="182.5" y="92.2">3</text>
<text x="184.8" y="93.5">A2</text>
<text x="184.8" y="90.9">A3</text>
<text x="195.4" y="90.9">B2</text>
<text x="195.4" y="93.5">B1</text>
<text x="199.3" y="92.2">18</text>
<text x="199.3" y="94.7">19</text>
<text x="246.7" y="91.7">8</text>
<text x="263.4" y="95.8" transform="rotate(-90 263.4 95.8)">S</text>
<text x="182.5" y="97.3">1</text>
<text x="184.8" y="98.6">DIR</text>
<text x="184.8" y="96">A1</text>
<text x="193.4" y="98.6">VCC</text>
<text x="193.6" y="96">#OE</text>
<text x="199.3" y="97.3">20</text>
<text x="262.4" y="97.5" transform="rotate(-90 262.4 97.5)">9</text>
<text x="262.4" y="119.1" transform="rotate(-90 262.4 119.1)">10</text>
<text x="182.5" y="122.7">10</text>
<text x="183.8" y="125.2">9</text>
<text x="186.1" y="124">GND</text>
<text x="196.7" y="124">B8</text>
<text x="200.5" y="122.7">11</text>
<text x="200.5" y="125.2">12</text>
<text x="246.7" y="122.2">1</text>
<text x="246.7" y="124.7">2</text>
<text x="263.4" y="121.2" transform="rotate(-90 263.4 121.2)">S</text>
<text x="78.4" y="129">1</text>
<text x="78.4" y="131.6">3</text>
<text x="80.7" y="130.3">1</text>
<text x="87.7" y="130.3">2</text>
<text x="90" y="131.6">4</text>
<text x="90" y="129">2</text>
<text x="183.8" y="130.3">7</text>
<text x="183.8" y="127.8">8</text>
<text x="186.1" y="131.6">A6</text>
<text x="186.1" y="129">A7</text>
<text x="186.1" y="126.5">A8</text>
<text x="196.7" y="126.5">B7</text>
<text x="196.7" y="129">B6</text>
<text x="196.7" y="131.6">B5</text>
<text x="200.5" y="127.8">13</text>
<text x="200.5" y="130.3">14</text>
<text x="246.7" y="127.3">3</text>
<text x="246.7" y="129.8">4</text>
<text x="78.4" y="134.1">5</text>
<text x="78.4" y="136.7">7</text>
<text x="80.7" y="132.8">3</text>
<text x="80.7" y="135.4">5</text>
<text x="80.7" y="137.9">7</text>
<text x="87.7" y="137.9">8</text>
<text x="87.7" y="135.4">6</text>
<text x="87.7" y="132.8">4</text>
<text x="90" y="136.7">8</text>
<text x="90" y="134.1">6</text>
<text x="183.8" y="137.9">4</text>
<text x="183.8" y="135.4">5</text>
<text x="183.8" y="132.8">6</text>
<text x="186.1" y="136.7">A4</text>
<text x="186.1" y="134.1">A5</text>
<text x="196.7" y="134.1">B4</text>
<text x="196.7" y="136.7">B3</text>
<text x="200.5" y="132.8">15</text>
<text x="200.5" y="135.4">16</text>
<text x="200.5" y="137.9">17</text>
<text x="246.7" y="132.4">5</text>
<text x="246.7" y="134.9">6</text>
<text x="246.7" y="137.4">7</text>
<text x="77.1" y="141.7">11</text>
<text x="78.4" y="139.2">9</text>
<text x="80.7" y="140.5">9</text>
<text x="80.7" y="143">11</text>
<text x="86.4" y="143">12</text>
<text x="86.4" y="140.5">10</text>
<text x="90" y="141.7">12</text>
<text x="90" y="139.2">10</text>
<text x="183.8" y="143">2</text>
<text x="183.8" y="140.5">3</text>
<text x="186.1" y="141.7">A2</text>
<text x="186.1" y="139.2">A3</text>
<text x="196.7" y="139.2">B2</text>
<text x="196.7" y="141.7">B1</text>
<text x="200.5" y="140.5">18</text>
<text x="200.5" y="143">19</text>
<text x="246.7" y="140">8</text>
<text x="77.1" y="144.3">13</text>
<text x="77.1" y="146.8">15</text>
<text x="77.1" y="149.4">17</text>
<text x="80.7" y="145.5">13</text>
<text x="80.7" y="148.1">15</text>
<text x="86.4" y="148.1">16</text>
<text x="86.4" y="145.5">14</text>
<text x="90" y="149.4">18</text>
<text x="90" y="146.8">16</text>
<text x="90" y="144.3">14</text>
<text x="183.8" y="145.5">1</text>
<text x="186.1" y="146.8">DIR</text>
<text x="186.1" y="144.3">A1</text>
<text x="194.6" y="146.8">VCC</text>
<text x="194.9" y="144.3">#OE</text>
<text x="200.5" y="145.5">20</text>
<text x="262.4" y="145.8" transform="rotate(-90 262.4 145.8)">9</text>
<text x="263.4" y="144" transform="rotate(-90 263.4 144)">S</text>
<text x="77.1" y="151.9">19</text>
<text x="80.7" y="150.6">17</text>
<text x="80.7" y="153.2">19</text>
<text x="86.4" y="153.2">20</text>
<text x="86.4" y="150.6">18</text>
<text x="90" y="151.9">20</text>
</g>
<g font-size="2.1">
<text x="49.8" y="51.5">GND</text>
<text x="55.4" y="52.5">GND</text>
<text x="95.2" y="52.5">VIN</text>
<text x="100.8" y="51.5">VIN</text>
<text x="49.8" y="59.2">2</text>
<text x="49.8" y="56.6">1</text>
<text x="49.8" y="54.1">0</text>
<text x="55.4" y="57.6">1 TX2</text>
<text x="55.4" y="55.1">0 TX1</text>
<text x="95.2" y="55.1">GND</text>
<text x="95.2" y="57.6">3V3</text>
<text x="100.8" y="54.1">GND</text>
<text x="100.8" y="56.6">3V3</text>
<text x="102.1" y="59.2">23</text>
<text x="49.8" y="64.2">4</text>
<text x="49.8" y="61.7">3</text>
<text x="55.4" y="60.1">2_PWM_OUT2</text>
<text x="55.4" y="65.2">4_PWM_BCLK2</text>
<text x="55.4" y="62.7">3_PWM_LRCLK2</text>
<text x="73.7" y="60.1">23_PWM_A9_CRX1_MCLK1</text>
<text x="80" y="65.2">21_A7_RX5_BCLK1</text>
<text x="81.3" y="62.7">22_PWM_A8_CTX1</text>
<text x="102.1" y="61.7">22</text>
<text x="102.1" y="64.2">21</text>
<text x="49.8" y="71.9">7</text>
<text x="49.8" y="69.3">6</text>
<text x="49.8" y="66.8">5</text>
<text x="55.4" y="70.3">6_PWM_OUT1D</text>
<text x="55.4" y="67.8">5_PWM_IN2</text>
<text x="78.7" y="67.8">20_A6_TX5_LRCLK1</text>
<text x="81.3" y="70.3">19_PWM_A5_SCL0</text>
<text x="102.1" y="66.8">20</text>
<text x="102.1" y="69.3">19</text>
<text x="102.1" y="71.9">18</text>
<text x="49.8" y="76.9">9</text>
<text x="49.8" y="74.4">8</text>
<text x="55.4" y="72.8">7_PWM_RX2_OUT1A</text>
<text x="55.4" y="77.9">9_PWM_OUT1C</text>
<text x="55.4" y="75.4">8_PWM_TX2_IN1</text>
<text x="81.3" y="72.8">18_PWM_A4_SDA0</text>
<text x="81.3" y="75.4">17_A3_TX4_SDA1</text>
<text x="81.3" y="77.9">16_A2_RX4_SCL1</text>
<text x="102.1" y="74.4">17</text>
<text x="102.1" y="76.9">16</text>
<text x="49.8" y="82">11</text>
<text x="49.8" y="79.5">10</text>
<text x="55.4" y="83">11_PWM_MOSI_CTX114_A0_TX3_SPDIF_PWM</text>
<text x="55.4" y="80.5">10_PWM_CS_MQSR</text>
<text x="74.9" y="80.5">15_A1_RX3_SPDIF_PWM</text>
<text x="102.1" y="79.5">15</text>
<text x="102.1" y="82">14</text>
<text x="49.8" y="89.6">24</text>
<text x="49.8" y="87.1">3V3</text>
<text x="49.8" y="84.6">12</text>
<text x="55.4" y="88.1">3V3</text>
<text x="55.4" y="85.5">12_PWM_MISO_MQSL</text>
<text x="81.3" y="85.5">13_LED_SCK_PWM</text>
<text x="95.2" y="88.1">GND</text>
<text x="100.8" y="87.1">GND</text>
<text x="102.1" y="84.6">13</text>
<text x="102.1" y="89.6">41</text>
<text x="49.8" y="94.7">26</text>
<text x="49.8" y="92.2">25</text>
<text x="55.4" y="95.7">26_A12_MOSI1</text>
<text x="55.4" y="93.2">25_PWM_A11_RX6_SDA2</text>
<text x="55.4" y="90.6">24_PWM_A10_TX6_SCL2</text>
<text x="76.2" y="95.7">39_A15_MISO1_OUT1A</text>
<text x="91.4" y="90.6">41_A17</text>
<text x="91.4" y="93.2">40_A16</text>
<text x="102.1" y="92.2">40</text>
<text x="102.1" y="94.7">39</text>
<text x="49.8" y="99.8">28</text>
<text x="49.8" y="97.3">27</text>
<text x="55.4" y="100.8">28_PWM_RX7</text>
<text x="55.4" y="98.2">27_A13_SCK1</text>
<text x="81.3" y="98.2">38_A14_CS1_IN1</text>
<text x="87.6" y="100.8">37_CS_PWM</text>
<text x="102.1" y="97.3">38</text>
<text x="102.1" y="99.8">37</text>
<text x="49.8" y="107.4">31</text>
<text x="49.8" y="104.9">30</text>
<text x="49.8" y="102.3">29</text>
<text x="55.4" y="105.9">30_CRX3</text>
<text x="55.4" y="103.3">29_PWM_TX7</text>
<text x="87.6" y="103.3">36_CS_PWM</text>
<text x="91.4" y="105.9">35_TX8</text>
<text x="102.1" y="102.3">36</text>
<text x="102.1" y="104.9">35</text>
<text x="102.1" y="107.4">34</text>
<text x="49.8" y="110">32</text>
<text x="55.4" y="110.9">32_OUT1B</text>
<text x="55.4" y="108.4">31_CTX3</text>
<text x="83.8" y="110.9">33_MCLK2_PWM</text>
<text x="91.4" y="108.4">34_RX8</text>
<text x="102.1" y="110">33</text>
</g>
<g font-size="1.4" fill="#a00000">
<text x="83" y="52.5">(3.6v to 5.5v)</text>
<text x="84.2" y="57.6">(250mA max)</text>
</g>
</svg>
